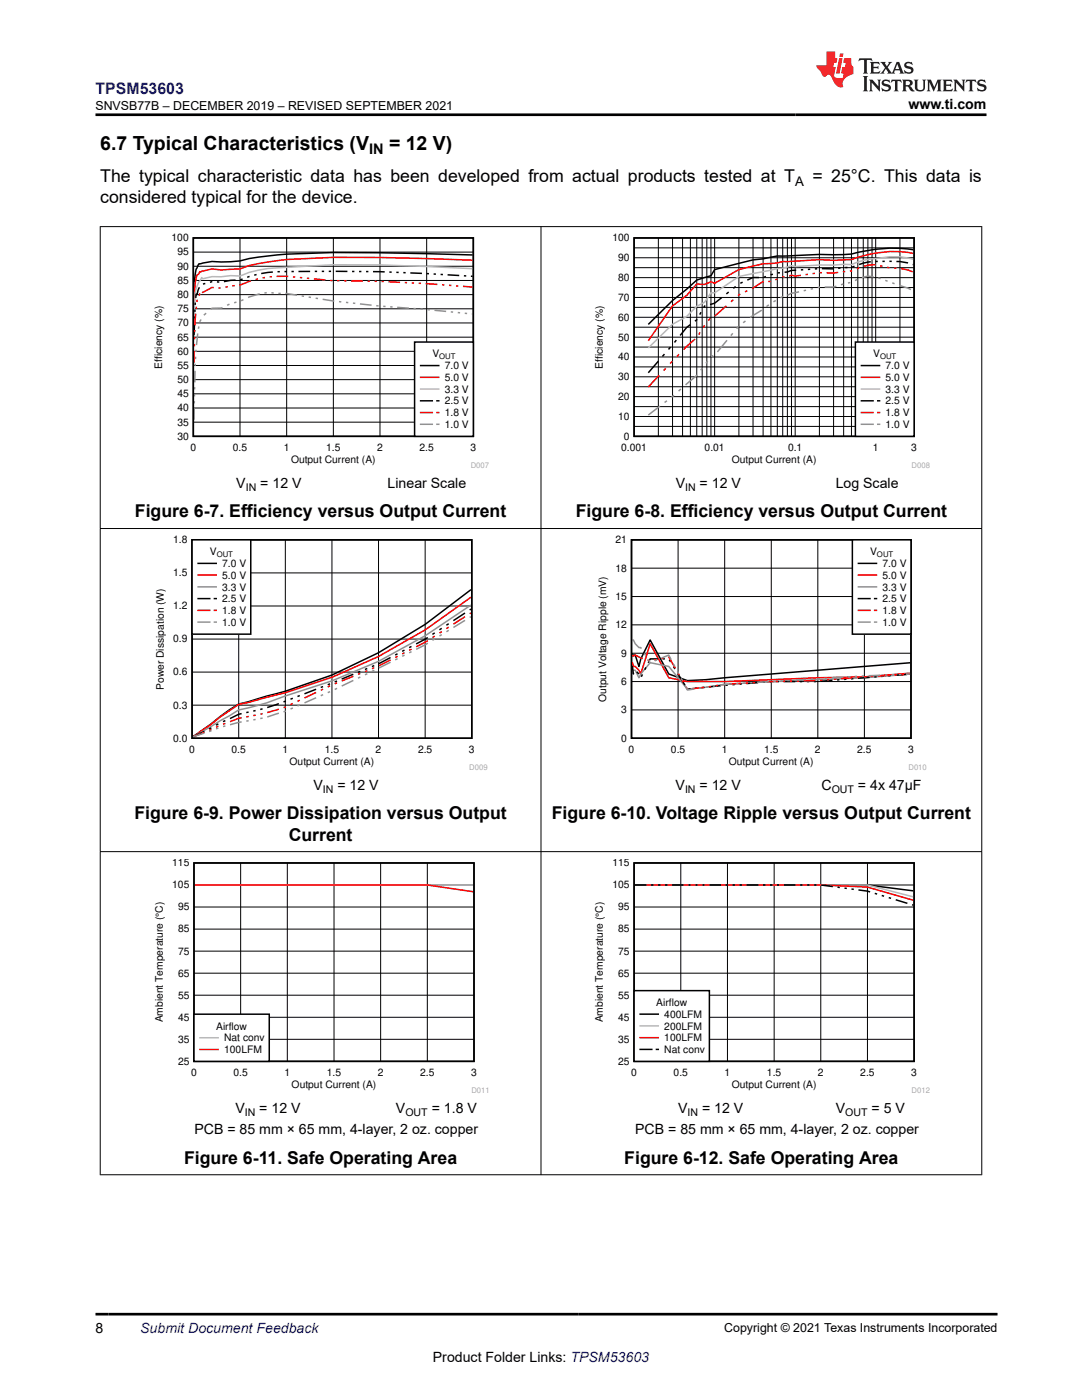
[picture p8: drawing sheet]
<svg xmlns="http://www.w3.org/2000/svg" width="216mm" height="279mm" viewBox="0 0 216 279" stroke-linecap="round" stroke-linejoin="round" font-family="sans-serif">
<g fill="none" stroke="#000" stroke-width=".3">
<path d="M38.6 47.5h55.8v39.6h-55.8zM39.8 57.4l-.3 .6-.2 .8-.2-.1v.8M41 56.6l-.5 .1M42.4 56.2l-.5 .1M43.3 56.3h.5M47 55.9l-2.3 .3M48.4 55.7l-.5 .2M49.8 55.2l-.5 .1M51.2 54.8l-.5 .1M54.4 54.3l-2.3 .3M55.8 54.2h-.4M57.2 54.2h-.4"/>
<path d="M58.2 54.2h.4M61.9 54.2h-2.3M62.8 54.2h.5M64.2 54.2h.5M66.1 54.1l-.5 .1M67 54.1l2.3 .1M70.2 54.2h.5M71.6 54.2h.5M73 54.2h.5M74.4 54.2l2.4 .1M77.7 54.3h.5M79.1 54.4h.4"/>
<path d="M80.5 54.4h.4M81.9 54.5l2.3 .1M85.1 54.6h.5M86.5 54.7h.5M87.9 54.8h.5M89.3 54.8l2.3 .2M92.6 55l.4 .1M94 55.1h.3M94.3 50.9a485.5 485.5 0 0 0-37.1-.2l-1.9 .2a44.2 44.2 0 0 0-7.4 1.2l-3.7 .2a10.5 10.5 0 0 0-4.3 .4l-.2-.1-.4 .9a11.8 11.8 0 0 0-.6 5.3M38.8 64.6l-.1 2.3M38.9 63.2l-.1 .4M38.9 61.8v.4"/>
<path d="M39 60.4l-.1 .5"/>
</g>
<g fill="none" stroke="#000" stroke-width=".2">
<path d="M38.6 58.8h55.9M38.6 56h55.9M38.6 53.1h55.9M38.6 50.3h55.9M47.9 47.5v39.6M57.2 47.5v39.6M66.5 47.5v39.6M75.8 47.5v39.6M85.1 47.5v39.6M38.6 78.6h55.9M38.6 75.8h55.9M38.6 72.9h55.9"/>
<path d="M38.6 70.1h55.9M38.6 67.3h55.9M38.6 64.5h55.9M38.6 61.6h55.9M38.6 84.3h55.9M38.6 81.4h55.9"/>
</g>
<g fill="none" stroke="#f00" stroke-width=".3">
<path d="M39.4 59.9l-.1 .4M39.9 58.6l-.2 .4M42.6 57.4h-.3l-1.9 1v-.1M43.6 57.5h.4M45.4 57.2l-.4 .1M46.8 57l-.4 .1M50.1 56.1l-2.3 .8M51.5 55.6l-.5 .2M52.9 55.4l-.5 .1M54.3 55.2l-.5 .1M55.2 55.2h2.3M58.4 55.3h.5"/>
<path d="M59.8 55.4h.5M61.2 55.5l.5 .1M62.6 55.6l2.4 .3M65.9 56h.5M67.3 56h.4M68.7 56l.4 .1M70.1 56.1h2.3M73.3 56.1h.5M74.7 56.1h.5M76.1 56.2h.5M77.5 56.2l2.3 .1M80.8 56.4h.4"/>
<path d="M82.2 56.5h.4M83.5 56.5h.5M84.9 56.6l2.4 .2M88.2 56.8l.5 .1M89.6 56.9l.5 .1M91 57l.5 .1M92.4 57.1l1.9 .2M94.3 51.9l-18.5-.5h-9.3a78.2 78.2 0 0 0-14.9 1.2l-1.9 .4-1.8 .7-3.7 .2a5.8 5.8 0 0 0-4.1 .4l-.2-.1-.2 .4-.4 .3-.2 .6-.2 1-.2 4.3M38.7 70v2.4M38.8 68.6v.5M38.8 67.3v.4M38.9 65.9v.4"/>
<path d="M39.1 62.6l-.2 2.3M39.2 61.2l-.1 .5"/>
</g>
<path d="M94.3 53.6l-9.2-.4a208.3 208.3 0 0 0-31.6 .4l-3.8 .8-1.8 .7-1.9-.1-1.8 .2h-1.9l-1.9 .4-.2-.2-.7 1.3-.6 1.8-.2 7.3" fill="none" stroke="#b8b8b8" stroke-width=".3"/>
<g fill="none" stroke="#919191" stroke-width=".3">
<path d="M48.6 59.8l-.5 .2M51.8 58.6l-2.3 .8M53.2 58.4l-.4 .1M54.2 58.4l.4 .1M55.6 58.6h.4M56.9 58.6l2.4 .3M60.2 59.1h.5M61.6 59.3l.5 .1M63 59.5l.5 .1M64.4 59.7l2.3 .4M38.8 78.6v.5M38.8 77.3v.4"/>
<path d="M38.9 74v2.3M38.9 72.6v.5M39 71.2v.5M39.1 69.8v.5M39.5 66.5l-.3 2.4M39.7 65.2l-.1 .4M40.1 63.8l-.2 .4M41.1 62.5l-.4 .4M44.4 61.4l-2.1 .1-.2 .2M45.8 60.7l-.5 .2M47.2 60.3l-.5 .1M67.6 60.2h.5"/>
<path d="M69 60.3l.5 .1M70.4 60.5h.5M71.8 60.7l2.3 .2M75.1 61l.4 .1M76.5 61.1l.4 .1M77.9 61.2l.4 .1M79.3 61.3l2.3 .2M82.5 61.6h.5M83.9 61.7h.5M85.3 61.8h.5M86.7 61.9l2.3 .2M90 62.2l.4 .1"/>
<path d="M91.3 62.4h.5M92.7 62.5l.5 .1M94.1 62.7h.2M38.7 81.4v2.4M38.8 80v.5"/>
</g>
<path d="M82.7 68.3h11.7v18.8h-11.7z" fill-rule="evenodd" fill="#fff"/>
<g fill="none" stroke="#000" stroke-width=".3">
<path d="M126.5 47.5h55.9v39.6h-55.9zM144 59.4l-1.4 1.1-.9 .3M145.4 58.3l-.5 .4M146.8 57.2l-.5 .3M148.2 56.3l-.5 .2M151.4 55.4h-1.1l-1.2 .5M152.8 55.2l-.4 .1M154.2 54.7l-.4 .2M155.6 54.4l-.4 .1M158.9 53.9l-1 .1-1.3 .3M160.3 53.8l-.5 .1M161.7 53.7l-.5 .1"/>
<path d="M163.1 53.6l-.5 .1M164 53.6l2.3 .1M167.7 53.5h-.5M169.1 53.4h-.5M170.5 53.1l-.5 .2M173.8 52.2l-2.4 .6M175.1 52.2h-.4M176.5 52.2h-.4M177.5 52.2h.4M178.9 52.2l2.3 .3M182.1 52.8h.2M182.3 49.8a29.9 29.9 0 0 0-12.4 .9l-6.4 .1-6.4 .3a12.5 12.5 0 0 0-4.8 .6l-2 .2-7.7 1.9-.7 1.2-2.9 .9-4.8 4.1-4.8 4.7"/>
<path d="M82.7 68.3h11.7v18.8h-11.7zM83.9 73h3.7M83.9 80h2.4M87.2 80h.4M131.4 72.1l-2 2.3M132.6 70.7l-.4 .4M133.8 69.3l-.4 .4M135 67.9l-.4 .4M137.7 64.8l-.7 .5-1.3 1.6M139.1 63.7l-.4 .4M139.9 62.3l-.3 .5M140.7 61l-.3 .4"/>
</g>
<g fill="none" stroke="#f00" stroke-width=".3">
<path d="M146.3 59.8l-.4 .4M147.7 58.7l-.4 .3M149.1 58l-.4 .3M152.4 56.2l-2.3 1.4M153.8 56.2h-.5M155.2 55.7l-.5 .1M156.1 55.3h.5M159.8 54.9l-1.1 .2-.8-.2-.4 .2M161.2 54.7l-.5 .1M162.6 54.5l-.5 .1M163.5 54.4h.5M167.3 54.4h-2.4"/>
<path d="M168.6 54.2h-.4M170 54l-.4 .1M171.4 53.5l-.4 .1M174.7 52.8l-2.3 .3M175.6 53l.5 .1M177 53.3l.5 .1M178.4 53.5h.5M179.8 53.6l1.3 .3 1 .4M182.3 50.6a22.9 22.9 0 0 0-12.4 1.2l-3.6 .2-2.8-.2-7.3 .4-1.1 .3-2.8 .1-4.9 1.2-4.8 2.7-.7-.3-1.3 .6-1.6-.1-2 2.3-2.8 2-4.8 7M83.9 75.3h3.7M131.5 74.9l-2.1 2.3M132.8 73.5l-.4 .5"/>
<path d="M134.1 72.1l-.4 .5M135.5 70.7l-.5 .5M138.7 67.7l-2.3 2.1M139.7 66.3l-.3 .5M140.6 64.9l-.3 .5M141.7 63.5l-.4 .5M144.9 61l-2.3 2.1M83.9 82.3h2.4M87.2 82.3h.4"/>
</g>
<path d="M182.3 51.7a16.3 16.3 0 0 0-8.3 0 14.2 14.2 0 0 0-4.1 1.1l-6.4 .1-4.8 .3-.8-.2-1.7 .5-1.1 .1-7.7 1.6-4.8 3.2h-.7l-1.3 1.9-1.6 .8-2 2.1-2.8 1.5-4.8 4.7M83.9 77.6h3.7" fill="none" stroke="#b8b8b8" stroke-width=".3"/>
<g fill="none" stroke="#919191" stroke-width=".3">
<path d="M154.8 60l-.5 .2M156.2 59.2l-.5 .2M159.4 58.2l-1.5 .3-.8 .4M160.8 57.9l-.4 .1M162.2 57.6l-.4 .1M163.6 57.3l-.4 .1M166.9 57.1l-.6 .2h-1.7M168.3 56.7l-.5 .1M169.7 56.4l-.5 .1M171.1 55.8l-.5 .2M174.3 55.2a3.1 3.1 0 0 0-2.3 .2M175.2 55.4l.5 .2"/>
<path d="M176.6 55.9l.5 .2M178 56.5l.5 .1M179.4 57l2.4 .8M133.1 80l-.5 .3M134.5 78.9l-.5 .4M135.9 77.6l-.5 .5M139.1 74.8l-2.3 2M140.2 73.4l-.4 .5M141.2 72l-.3 .5M142.3 71l-.4 .1M145.1 67.9l-2 2.3M146.2 66.5l-.4 .5"/>
<path d="M147.4 65.1l-.4 .5M148.7 64.1l-.4 .3M152 61.9l-2.3 1.5M153.4 60.8l-.5 .4M83.9 84.7h2.4M87.2 84.7h.4M131.7 81l-2.3 1.8"/>
</g>
<g fill="none" stroke="#000" stroke-width=".2">
<path d="M126.5 59.4h55.9M126.5 57.4h55.9M126.5 55.4h55.9M126.5 53.4h55.9M126.5 51.4h55.9M126.5 49.5h55.9M131.4 47.5v39.6M134.2 47.5v39.6M136.2 47.5v39.6M137.8 47.5v39.6M139 47.5v39.6M140.1 47.5v39.6"/>
<path d="M141 47.5v39.6M141.9 47.5v39.6M142.6 47.5v39.6M147.4 47.5v39.6M150.3 47.5v39.6M152.3 47.5v39.6M153.8 47.5v39.6M155.1 47.5v39.6M156.2 47.5v39.6M157.1 47.5v39.6M157.9 47.5v39.6M158.7 47.5v39.6"/>
<path d="M163.5 47.5v39.6M166.3 47.5v39.6M168.3 47.5v39.6M169.9 47.5v39.6M171.2 47.5v39.6M172.3 47.5v39.6M173.2 47.5v39.6M174 47.5v39.6M174.7 47.5v39.6M179.6 47.5v39.6M126.5 79.2h55.9M126.5 77.2h55.9"/>
<path d="M126.5 75.2h55.9M126.5 73.2h55.9M126.5 71.2h55.9M126.5 69.3h55.9M126.5 67.3h55.9M126.5 65.3h55.9M126.5 63.3h55.9M126.5 61.3h55.9M126.5 85.1h55.9M126.5 83.1h55.9M126.5 81.1h55.9"/>
</g>
<path d="M170.7 68.3h11.7v18.8h-11.7z" fill-rule="evenodd" fill="#fff"/>
<g fill="none" stroke="#000" stroke-width=".3">
<path d="M170.7 68.3h11.7v18.8h-11.7zM171.9 73h3.6M171.9 80h2.3M175.1 80h.4M38.3 107.7h55.8v39.6h-55.8zM94 117.7l-9.2 6.9-9.3 5.7-9.3 4.4-9.3 3.3-9.3 2.5-1.8 1.2-3.7 2.8-3.6 2.5M57 139.9l-.4 .2M58.4 139.4l-.4 .1M59.8 138.8l-.4 .2M63.1 137.6l-2.4 .9M64.5 137l-.5 .2M65.9 136.5l-.5 .2"/>
<path d="M67.2 135.9l-.4 .2M70.5 134.6l-2.3 .9M71.9 134l-.5 .2M73.3 133.4l-.5 .2M74.7 132.8l-.5 .2M77.9 131.2l-2.3 1.2M79.3 130.5l-.4 .2M80.7 129.7l-.5 .3M82.1 129l-.5 .3M85.4 127.2l-2.4 1.3M86.7 126.3l-.4 .3M88.1 125.4l-.4 .3"/>
<path d="M89.5 124.5l-.4 .3M92.8 122.3l-2.3 1.6M94 121.6l-.3 .1M40.8 146l-2.3 1.1M42.2 145.3l-.5 .2M43.6 144.5l-.5 .2M45 143.8l-.5 .2M48.2 142.4l-.6 .1-1.7 .9M49.6 142.1l-.5 .1M51 141.8l-.5 .1M52.4 141.5l-.5 .1M55.6 140.4l-2.3 .8"/>
</g>
<g fill="none" stroke="#f00" stroke-width=".3">
<path d="M171.9 75.3h3.6M171.9 82.3h2.3M175.1 82.3h.4M94 119.2a105.6 105.6 0 0 1-37.1 19.1l-9.3 2.3-9.1 6.5M59.8 139.7l-.4 .3M63.1 138.2l-2.3 1.1M64.5 137.5l-.5 .3M65.9 136.9l-.5 .2M67.3 136.3l-.5 .2M70.5 135l-2.3 .9M71.9 134.4l-.5 .2M73.3 133.8l-.5 .2"/>
<path d="M74.7 133.3l-.5 .1M77.9 131.7l-2.3 1.2M79.3 131l-.4 .2M80.7 130.3l-.4 .2M82.1 129.6l-.4 .2M85.4 127.8l-2.4 1.3M86.8 126.9l-.5 .3M88.1 126.1l-.4 .2M89.5 125.2l-.4 .3M92.8 123.1l-2.3 1.5M94 122.3l-.3 .2M40.8 146.1l-2.3 1"/>
<path d="M42.2 145.6l-.5 .2M43.6 144.9l-.5 .2M45 144.4l-.5 .1M48.2 143.2l-2.3 .8M49.6 143l-.5 .1M51 142.7l-.5 .1M52.4 142.4l-.5 .1M55.6 141.5l-2.3 .7M57 141.1l-.4 .1M58.4 140.4l-.4 .2"/>
</g>
<path d="M171.9 77.6h3.6" fill="none" stroke="#b8b8b8" stroke-width=".3"/>
<g fill="none" stroke="#919191" stroke-width=".3">
<path d="M171.9 84.7h2.3M175.1 84.7h.4M63.1 139.3l-2.3 1M64.5 138.6l-.5 .2M65.9 138l-.5 .2M67.3 137.4l-.5 .2M70.5 135.8l-2.3 1.1M71.9 135.1l-.5 .2M73.3 134.4l-.5 .3M74.7 133.8l-.5 .2M77.9 132.2l-2.3 1.1M79.3 131.5l-.4 .2"/>
<path d="M80.7 130.7l-.4 .3M82.1 130l-.4 .3M85.4 128.4l-2.4 1.2M86.8 127.5l-.5 .3M88.1 126.6l-.4 .3M89.5 125.8l-.4 .3M92.8 123.8l-2.3 1.4M94 120.7a108.4 108.4 0 0 1-37.1 18.2 44.7 44.7 0 0 1-9.3 2.8l-9.1 5.4 2.3-.8M94 123.1l-.3 .1M42.2 145.8l-.5 .2M43.6 145.3l-.5 .2M45 144.9l-.5 .1"/>
<path d="M48.2 144.1l-2.3 .5M49.6 143.8l-.5 .1M51 143.6l-.5 .1M52.4 143.3l-.5 .1M55.6 142.3l-2.3 .8M57 141.9l-.4 .2M58.4 141.3l-.4 .2M59.8 140.7l-.4 .2"/>
</g>
<path d="M38.3 114.3h55.8M47.6 107.7v39.6M56.9 107.7v39.6M66.2 107.7v39.6M75.5 107.7v39.6M84.8 107.7v39.6M38.3 134.1h55.8M38.3 127.5h55.8M38.3 120.9h55.8M38.3 140.7h55.8" fill="none" stroke="#000" stroke-width=".2"/>
<path d="M38.3 107.7h11.7v18.9h-11.7z" fill-rule="evenodd" fill="#fff"/>
<g fill="none" stroke="#000" stroke-width=".3">
<path d="M38.3 107.7h11.7v18.9h-11.7zM39.5 112.4h3.6M39.5 119.5h2.4M42.8 119.5h.3M126 107.7h55.8v39.6h-55.8zM126.1 130.4l.1 .3h.6l.7 2.3 .4-1.5 1.8-3.8 3.7 6.8 3.8 1.3 3.7-.2 40.7-3.3M126.1 133.7l.1-.7 .2 1.5v-.1M127.1 134.1l.4 .4M128.2 134.6l-.2 .5M128.9 133.2l-.2 .5M131.3 131.5h-1.6l-.4 .8M132.2 131.5h.5"/>
<path d="M133.5 131.7l.3 .4M134.4 133.1l.3 .4M135.3 134.4l1.4 2.4M137.8 137.5h-.5M139.2 137.3l-.5 .1M140.6 137.2h-.5M143.8 136.8l-2.3 .3M145.2 136.7l-.4 .1M146.6 136.6h-.5M148 136.5h-.5M151.3 136.2l-2.4 .2M152.6 136.1l-.4 .1"/>
<path d="M154 136h-.4M155 136h.4M156.4 136h2.3M159.6 136h.5M161 136h.5M162.4 136h.5M166.1 135.8l-2.3 .2M167.5 135.7h-.5M168.9 135.6h-.5M170.3 135.4l-.5 .1M173.5 135.2l-2.3 .2M174.9 135.1h-.4"/>
<path d="M176.3 135h-.5M177.7 134.8l-.5 .1M180.9 134.6l-2.3 .2"/>
</g>
<g fill="none" stroke="#f00" stroke-width=".3">
<path d="M39.5 114.8h3.6M39.5 121.8h2.4M42.8 121.8h.3M126.1 132.6l.1-.3 .2 .7h.4l.7 .8 .4 .7 1.8-6 3.7 6.8 3.8 .7h7.4l18.6-.7 9.3-.2 9.1-.8M126.1 131l.1-.3 .2 .2 .4-.2 1.5 .7M129.2 131.7l.5 .1M131 131.6l-.4 .1M132.4 131.3l-.4 .1M133.4 131.1l1.4 2.3M135.3 134.3l.3 .5M136.1 135.7l.3 .5M136.9 137.1l.3 .4"/>
<path d="M140.4 137.2l-2.3 .2M141.8 137l-.4 .1M143.2 136.8l-.4 .1M144.6 136.6h-.5M147.9 136.4l-2.4 .1M149.2 136.3h-.4M150.6 136.2h-.4M152 136.1l-.4 .1M155.3 136l-2.3 .1M156.7 136h-.5M158.1 135.9h-.5M159.5 135.9h-.5"/>
<path d="M162.7 135.8l-2.3 .1M164.1 135.8h-.5M165.5 135.6l-.5 .1M166.9 135.5l-.5 .1M170.1 135.3l-2.3 .2M171.5 135.2h-.4M172.9 135.1h-.5M174.3 135h-.5M177.6 134.8l-2.4 .1M178.9 134.7h-.4M180.3 134.6h-.4M181.6 134.5l-.3 .1"/>
</g>
<g fill="none" stroke="#919191" stroke-width=".3">
<path d="M39.5 117.1h3.6M39.5 124.2h2.4M42.8 124.2h.3M126.1 134.4l.1-.6h.6l.7 1.5 .4-.8 1.8-2.2 3.7 .7 3.8 4.5 7.4-.9 9.3-.6 18.6-.7 9.1-.8-.8 .1M126.1 127.7h.3l.4 .8 .7 .7h.4l.1 .2M128.6 130.4l.3 .4M129.4 131.8l.3 .4M131.1 131.7l-.5 .2M132 131.3l1.4-.6 .5 1M134.4 132.6l.3 .5M135.2 134l.2 .4M135.9 135.4l.3 .4"/>
<path d="M136.7 136.8l.5 .9 1.3-.2M139.9 137.3l-.4 .1M141.3 137.1h-.4M142.7 136.9h-.4M146 136.5l-2.4 .2M147.4 136.4h-.5M148.8 136.3l-.5 .1M150.1 136.2l-.4 .1M153.4 136.1l-2.3 .1M154.8 136h-.5M156.2 135.9h-.5M157.6 135.8h-.5"/>
<path d="M160.8 135.6l-2.3 .1M162.2 135.5h-.5M163.6 135.4l-.5 .1M165 135.3l-.5 .1M168.2 135.1l-2.3 .2M169.6 135.1h-.4M171 135h-.4M172.4 134.9h-.5M175.7 134.8l-2.4 .1M177.1 134.7h-.5M178.4 134.6l-.4 .1M179.8 134.6h-.4"/>
</g>
<path d="M126 119.1h55.8M126 113.4h55.8M135.3 107.7v39.6M144.6 107.7v39.6M153.9 107.7v39.6M163.2 107.7v39.6M172.5 107.7v39.6M126 136h55.8M126 130.4h55.8M126 124.7h55.8M126 141.7h55.8" fill="none" stroke="#000" stroke-width=".2"/>
<path d="M170.1 107.7h11.7v18.9h-11.7z" fill-rule="evenodd" fill="#fff"/>
<path d="M170.1 107.7h11.7v18.9h-11.7zM171.3 112.4h3.6M171.3 119.5h2.3M174.5 119.5h.4M38.7 172.2h55.9v39.6h-55.9z" fill="none" stroke="#000" stroke-width=".3"/>
<path d="M171.3 114.8h3.6M171.3 121.8h2.3M174.5 121.8h.4M38.8 176.6h46.5l9.1 1.4" fill="none" stroke="#f00" stroke-width=".3"/>
<path d="M171.3 117.1h3.6M171.3 124.2h2.3M174.5 124.2h.4" fill="none" stroke="#919191" stroke-width=".3"/>
<g fill="none" stroke="#000" stroke-width=".2">
<path d="M38.7 176.6h55.9M48 172.2v39.6M57.3 172.2v39.6M66.6 172.2v39.6M76 172.2v39.6M85.3 172.2v39.6M38.7 198.6h55.9M38.7 194.2h55.9M38.7 189.8h55.9M38.7 185.4h55.9M38.7 181h55.9M38.7 207.4h55.9"/>
<path d="M38.7 203h55.9"/>
</g>
<path d="M38.8 176.6h55.6" fill="none" stroke="#b8b8b8" stroke-width=".3"/>
<path d="M38.7 202.4h15v9.4h-15z" fill-rule="evenodd" fill="#fff"/>
<g fill="none" stroke="#000" stroke-width=".3">
<path d="M126.5 172.2h55.9v39.6h-55.9zM129 176.6h-2.3h46.4l9.2 1.2M129.9 176.6h.5M131.3 176.6h.5M132.7 176.6h.5M134.1 176.6h2.3M137.4 176.6h.4M138.8 176.6h.4M140.2 176.6h.4M141.5 176.6h2.4M144.8 176.6h.5M146.2 176.6h.5"/>
<path d="M147.6 176.6h.5M149 176.6h2.3M152.2 176.6h.5M153.6 176.6h.5M155 176.6h.5M156.4 176.6h2.3M159.7 176.6h.4M161.1 176.6h.4M162.5 176.6h.4M163.9 176.6l2.3 .3M167.1 177.1h.5M168.5 177.2l.5 .1"/>
<path d="M169.9 177.4l.5 .1M171.3 177.6l2.3 .4M174.6 178.3l.4 .1M175.9 178.7l.5 .2M177.3 179.1l.5 .2M178.7 179.6l2.4 .7M182 180.6h.3M38.7 202.4h15v9.4h-15z"/>
</g>
<path d="M126.7 176.6h46.4l9.2 2.4M39.9 207.1h3.6" fill="none" stroke="#b8b8b8" stroke-width=".3"/>
<path d="M126.7 176.6h37.1l9.3 .4 9.2 2.7M39.9 209.4h3.6" fill="none" stroke="#f00" stroke-width=".3"/>
<g fill="none" stroke="#000" stroke-width=".2">
<path d="M126.5 176.6h55.9M135.8 172.2v39.6M145.2 172.2v39.6M154.5 172.2v39.6M163.8 172.2v39.6M173.1 172.2v39.6M126.5 198.6h55.9M126.5 194.2h55.9M126.5 189.8h55.9M126.5 185.4h55.9M126.5 181h55.9M126.5 207.4h55.9"/>
<path d="M126.5 203h55.9"/>
</g>
<path d="M126.5 197.7h15.1v14.1h-15.1z" fill-rule="evenodd" fill="#fff"/>
<path d="M126.5 197.7h15.1v14.1h-15.1zM127.7 202.4h3.7M127.7 209.4h2.4M131 209.4h.4" fill="none" stroke="#000" stroke-width=".3"/>
<path d="M127.7 204.7h3.7" fill="none" stroke="#b8b8b8" stroke-width=".3"/>
<path d="M127.7 207.1h3.7" fill="none" stroke="#f00" stroke-width=".3"/>
<path d="M19.9 45.2h176.1M20 45.2v189.3M107.9 45.2v189.3M195.9 45.2v189.3M19.9 105.5h176.1M19.9 170h176.1M19.9 234.4h176.1" fill="none" stroke="#000" stroke-width=".2"/>
<path d="M171.5 11.6l-.2 .6 .5-.2h.6v.1v2.2l-.2 .4h1l-.2-.4v-2.2v-.1h.5l.5 .2-.1-.6zM173.6 12.4l.2 .3v1.6l-.2 .4h1.9l.1-.6a1.08 1.08 0 0 1-1.3 .2v-.7h.6l.4 .2v-.7l-.4 .2h-.6v-.5l.2-.2a1 1 0 0 1 1 .3l-.1-.5zM175.7 12.4l.9 1.1-1 1.2h.9l-.2-.2 .5-.8 .4 .8-.2 .2h1.6l-.2-.2 .2-.5h.9l.1 .5-.1 .2h.9l-.2-.4-.8-1.9h-.5l-.9 2.1-.9-1.1 .9-1h-.8l.2 .2-.4 .6-.4-.6 .2-.2zM179 12.8l.4 1h-.7zM180.7 12.5a.65 .65 0 0 0-.2 .7 .65 .65 0 0 0 .6 .5l.6 .1 .1 .3a.79 .79 0 0 1-.7 .4 .79 .79 0 0 1-.7-.5l.1 .7 .2-.1a.93 .93 0 0 0 1.1 0 .93 .93 0 0 0 .4-.9 1.46 1.46 0 0 0-1.2-.6l-.1-.3a1.09 1.09 0 0 1 1.2 .2l-.2-.6-.1 .1-.5-.2zM172.2 15.2l.2 .4v2.2l-.2 .4h1l-.2-.4v-2.2l.2-.4zM173.4 15.9l.2 .4v1.5l-.2 .4h.8l-.3-.4 .1-1.3 1.6 1.8v-2l.2-.4h-.7l.1 .2 .1 1.1-1.2-1.3zM176.2 16a.65 .65 0 0 0-.2 .8 .65 .65 0 0 0 .6 .4l.6 .2 .1 .2a.79 .79 0 0 1-.7 .4 .79 .79 0 0 1-.7-.5l.1 .7 .2-.1a.93 .93 0 0 0 1.1 .1 .93 .93 0 0 0 .4-1 1.46 1.46 0 0 0-1.2-.5l-.1-.4a1.09 1.09 0 0 1 1.2 .2l-.1-.6-.2 .1-.5-.1zM177.9 15.9l-.1 .6a.63 .63 0 0 1 .8-.3v1.6l-.3 .4h1l-.2-.4v-1.6a.66 .66 0 0 1 .8 .3l-.1-.6zM180 15.9l.2 .4v1.5l-.2 .4h1l-.2-.2-.1-.7h.5l.1 .2a.79 .79 0 0 0 1.2 .6l-1-.9a.61 .61 0 0 0 .6-.6 .61 .61 0 0 0-.5-.7zM180.8 16.2h.1a.47 .47 0 0 1 .5 .1 .47 .47 0 0 1 .1 .5l-.1 .1-.7 .1zM182.3 15.9l.2 .2a2.27 2.27 0 0 0 .4 2 1.04 1.04 0 0 0 1.7-.7v-1.3l.2-.2h-.8l.2 .4v1.1a.6 .6 0 0 1-.6 .6 .6 .6 0 0 1-.6-.6v-1.1l.3-.4zM184.9 15.9l.2 .4v1.5l-.2 .4h.8l-.3-.4v-1.4l.9 1.9 .9-1.9v1.4l-.3 .4h1l-.2-.4v-1.5l.2-.4h-.8l-.7 1.5-.6-1.5zM188.1 15.9l.2 .4v1.5l-.2 .4h1.9l.1-.6a1.09 1.09 0 0 1-1.3 .2v-.7h.6l.4 .2v-.6l-.4 .2h-.6v-.6l.2-.1a1.01 1.01 0 0 1 1 .3l-.1-.6zM190.2 15.9l.3 .4v1.5l-.3 .4h.8l-.2-.4v-1.3l1.6 1.8v-2l.2-.4h-.7l.2 .2v1.1l-1.2-1.3zM192.8 15.9l-.1 .6a.63 .63 0 0 1 .8-.3v1.6l-.3 .4h1l-.2-.4v-1.6a.66 .66 0 0 1 .8 .3l-.1-.6zM195.2 16a.65 .65 0 0 0-.2 .8 .65 .65 0 0 0 .6 .4l.6 .2 .2 .2a.79 .79 0 0 1-.7 .4 .79 .79 0 0 1-.7-.5l.1 .7 .2-.1a.93 .93 0 0 0 1 .1 .93 .93 0 0 0 .5-1 1.46 1.46 0 0 0-1.3-.5v-.4a1.09 1.09 0 0 1 1.2 .2l-.2-.6-.2 .1-.5-.1z" fill="#231f20"/>
<path d="M164.9 10.3v2.7h-2l.1 .4 .8 1a.95 .95 0 0 0 1 .9 .59 .59 0 0 1 .5-.4 .59 .59 0 0 1 .5 .3l.4 .8a1.59 1.59 0 0 0 2.1 1.4 1.61 1.61 0 0 1 1-2.3l1-.3-.1-1.5a1.59 1.59 0 0 1-.3-1.7h-1.5l-.2 .9h.6l-.2 .9h-.5l-.2 .9v.3l.4 .1-.1 .9h-.7a.73 .73 0 0 1-1-.7l.3-1.5h-.5l.1-.9h.5l.2-.9h-.5v-1.3zM167.4 11.6l-.6 3.1h.7l.6-3.1zM167.6 10.7l-.1 .6h.7l.1-.6z" fill="#ed1c24"/>
<path d="M19 22.9h177.8M19 262.3h180" fill="none" stroke="#000" stroke-width=".53"/>
<g font-size="3.9">
<text x="20" y="29.9">6.7 Typical Characteristics (V</text>
<text x="77.6" y="29.9">= 12 V)</text>
</g>
<g font-size="3.5">
<text x="20" y="36.4">The typical characteristic data has been developed from actual products tested at T</text>
<text x="20" y="40.6">considered typical for the device.</text>
<text x="162.1" y="36.4">= 25°C. This data is</text>
<text x="26.9" y="103.3">Figure 6-7. Efficiency versus Output Current</text>
<text x="114.9" y="103.3">Figure 6-8. Efficiency versus Output Current</text>
<text x="26.8" y="163.5">Figure 6-9. Power Dissipation versus Output</text>
<text x="57.6" y="167.7">Current</text>
<text x="110.1" y="163.5">Figure 6-10. Voltage Ripple versus Output Current</text>
<text x="36.7" y="232.2">Figure 6-11. Safe Operating Area</text>
<text x="124.6" y="232.2">Figure 6-12. Safe Operating Area</text>
</g>
<text font-size="3.2" fill="#00f" x="19" y="18.7">TPSM53603</text>
<text font-size="2.9" x="73.6" y="30.7">IN</text>
<g font-size="2.8">
<text x="181.3" y="21.8">www.ti.com</text>
<text x="47.2" y="97.4">V</text>
<text x="51.9" y="97.4">= 12 V</text>
<text x="77.3" y="97.4">Linear Scale</text>
<text x="134.8" y="97.4">V</text>
<text x="139.6" y="97.4">= 12 V</text>
<text x="166.8" y="97.4">Log Scale</text>
<text x="62.5" y="157.7">V</text>
<text x="67.3" y="157.7">= 12 V</text>
<text x="134.8" y="157.7">V</text>
<text x="139.6" y="157.7">= 12 V</text>
<text x="163.9" y="157.7">C</text>
<text x="171.2" y="157.7">= 4x 47µF</text>
<text x="38.8" y="226.4">PCB = 85 mm × 65 mm, 4-layer, 2 oz. copper</text>
<text x="47" y="222.1">V</text>
<text x="51.7" y="222.1">= 12 V</text>
<text x="79" y="222.1">V</text>
<text x="86.1" y="222.1">= 1.8 V</text>
<text x="126.7" y="226.4">PCB = 85 mm × 65 mm, 4-layer, 2 oz. copper</text>
<text x="135.3" y="222.1">V</text>
<text x="140.1" y="222.1">= 12 V</text>
<text x="166.8" y="222.1">V</text>
<text x="173.9" y="222.1">= 5 V</text>
<text x="19" y="266.1">8</text>
<text x="86.4" y="271.7">Product Folder Links: TPSM53603</text>
</g>
<text font-size="2.8" fill="#00f" x="28" y="266.1">Submit Document Feedback</text>
<text font-size="2.6" x="158.6" y="37.1">A</text>
<g font-size="2.5">
<text x="19" y="21.9">SNVSB77B – DECEMBER 2019 – REVISED SEPTEMBER 2021</text>
<text x="144.5" y="265.8">Copyright © 2021 Texas Instruments Incorporated</text>
</g>
<g font-size="2.1">
<text x="34.2" y="48.2">100</text>
<text x="35.4" y="53.8">90</text>
<text x="35.4" y="51">95</text>
<text x="122.2" y="48.2">100</text>
<text x="123.3" y="52.1">90</text>
<text x="35.4" y="59.5">80</text>
<text x="35.4" y="56.6">85</text>
<text x="123.3" y="56.1">80</text>
<text x="35.4" y="65.1">70</text>
<text x="35.4" y="62.3">75</text>
<text x="123.3" y="64">60</text>
<text x="123.3" y="60">70</text>
<text x="35.4" y="70.8">60</text>
<text x="35.4" y="68">65</text>
<text x="86.3" y="71.3">V</text>
<text x="123.3" y="71.9">40</text>
<text x="123.3" y="68">50</text>
<text x="174.2" y="71.3">V</text>
<text x="32.4" y="73.6" transform="rotate(-90 32.4 73.6)">Efficiency (%)</text>
<text x="35.4" y="76.4">50</text>
<text x="35.4" y="73.6">55</text>
<text x="88.8" y="73.7">7.0 V</text>
<text x="88.8" y="76">5.0 V</text>
<text x="120.3" y="73.6" transform="rotate(-90 120.3 73.6)">Efficiency (%)</text>
<text x="123.3" y="75.9">30</text>
<text x="176.7" y="73.7">7.0 V</text>
<text x="176.7" y="76">5.0 V</text>
<text x="35.4" y="82.1">40</text>
<text x="35.4" y="79.3">45</text>
<text x="88.8" y="78.4">3.3 V</text>
<text x="88.8" y="80.7">2.5 V</text>
<text x="88.8" y="83.1">1.8 V</text>
<text x="123.3" y="83.8">10</text>
<text x="123.3" y="79.8">20</text>
<text x="176.7" y="78.4">3.3 V</text>
<text x="176.7" y="80.7">2.5 V</text>
<text x="176.7" y="83.1">1.8 V</text>
<text x="35.4" y="84.9">35</text>
<text x="35.4" y="87.8">30</text>
<text x="88.8" y="85.4">1.0 V</text>
<text x="124.5" y="87.8">0</text>
<text x="176.7" y="85.4">1.0 V</text>
<text x="38" y="90.1">0</text>
<text x="46.5" y="90.1">0.5</text>
<text x="56.6" y="90.1">1</text>
<text x="58.1" y="92.5">Output Current (A)</text>
<text x="65.1" y="90.1">1.5</text>
<text x="75.2" y="90.1">2</text>
<text x="83.7" y="90.1">2.5</text>
<text x="93.9" y="90.1">3</text>
<text x="124" y="90.1">0.001</text>
<text x="140.6" y="90.1">0.01</text>
<text x="146" y="92.5">Output Current (A)</text>
<text x="157.2" y="90.1">0.1</text>
<text x="174.2" y="90.1">1</text>
<text x="181.8" y="90.1">3</text>
<text x="49" y="98">IN</text>
<text x="136.7" y="98">IN</text>
<text x="34.6" y="108.4">1.8</text>
<text x="41.9" y="110.8">V</text>
<text x="44.3" y="113.2">7.0 V</text>
<text x="122.8" y="108.4">21</text>
<text x="173.6" y="110.8">V</text>
<text x="176.1" y="113.2">7.0 V</text>
<text x="34.6" y="115">1.5</text>
<text x="44.3" y="115.5">5.0 V</text>
<text x="44.3" y="117.9">3.3 V</text>
<text x="122.8" y="119.7">15</text>
<text x="122.8" y="114.1">18</text>
<text x="176.1" y="115.5">5.0 V</text>
<text x="176.1" y="117.9">3.3 V</text>
<text x="34.6" y="121.6">1.2</text>
<text x="44.3" y="120.2">2.5 V</text>
<text x="44.3" y="122.5">1.8 V</text>
<text x="44.3" y="124.9">1.0 V</text>
<text x="122.8" y="125.4">12</text>
<text x="176.1" y="120.2">2.5 V</text>
<text x="176.1" y="122.5">1.8 V</text>
<text x="176.1" y="124.9">1.0 V</text>
<text x="34.6" y="128.2">0.9</text>
<text x="124" y="131">9</text>
<text x="32.7" y="137.7" transform="rotate(-90 32.7 137.7)">Power Dissipation (W)</text>
<text x="34.6" y="134.8">0.6</text>
<text x="124" y="136.7">6</text>
<text x="34.6" y="141.4">0.3</text>
<text x="120.9" y="140.1" transform="rotate(-90 120.9 140.1)">Output Voltage Ripple (mV)</text>
<text x="124" y="142.4">3</text>
<text x="34.6" y="148">0.0</text>
<text x="124" y="148">0</text>
<text x="37.8" y="150.4">0</text>
<text x="46.2" y="150.4">0.5</text>
<text x="56.4" y="150.4">1</text>
<text x="57.8" y="152.7">Output Current (A)</text>
<text x="64.8" y="150.4">1.5</text>
<text x="75" y="150.4">2</text>
<text x="83.4" y="150.4">2.5</text>
<text x="93.6" y="150.4">3</text>
<text x="125.4" y="150.4">0</text>
<text x="133.9" y="150.4">0.5</text>
<text x="144" y="150.4">1</text>
<text x="145.4" y="152.7">Output Current (A)</text>
<text x="152.5" y="150.4">1.5</text>
<text x="162.6" y="150.4">2</text>
<text x="171.1" y="150.4">2.5</text>
<text x="181.2" y="150.4">3</text>
<text x="64.4" y="158.2">IN</text>
<text x="136.7" y="158.2">IN</text>
<text x="165.9" y="158.2">OUT</text>
<text x="34.4" y="172.9">115</text>
<text x="122.2" y="172.9">115</text>
<text x="34.4" y="177.3">105</text>
<text x="122.2" y="177.3">105</text>
<text x="35.5" y="181.7">95</text>
<text x="123.3" y="181.7">95</text>
<text x="35.5" y="190.5">75</text>
<text x="35.5" y="186.1">85</text>
<text x="123.3" y="190.5">75</text>
<text x="123.3" y="186.1">85</text>
<text x="35.5" y="194.9">65</text>
<text x="123.3" y="194.9">65</text>
<text x="35.5" y="203.7">45</text>
<text x="35.5" y="199.3">55</text>
<text x="123.3" y="203.7">45</text>
<text x="123.3" y="199.3">55</text>
<text x="131" y="200.8">Airflow</text>
<text x="132.6" y="203.1">400LFM</text>
<text x="32.5" y="204.1" transform="rotate(-90 32.5 204.1)">Ambient Temperature (°C)</text>
<text x="35.5" y="208.1">35</text>
<text x="43.1" y="205.5">Airflow</text>
<text x="44.7" y="207.8">Nat conv</text>
<text x="120.3" y="204.1" transform="rotate(-90 120.3 204.1)">Ambient Temperature (°C)</text>
<text x="123.3" y="208.1">35</text>
<text x="132.6" y="205.5">200LFM</text>
<text x="132.6" y="207.8">100LFM</text>
<text x="35.5" y="212.5">25</text>
<text x="38.1" y="214.8">0</text>
<text x="44.7" y="210.2">100LFM</text>
<text x="46.6" y="214.8">0.5</text>
<text x="56.8" y="214.8">1</text>
<text x="65.2" y="214.8">1.5</text>
<text x="75.4" y="214.8">2</text>
<text x="83.8" y="214.8">2.5</text>
<text x="94" y="214.8">3</text>
<text x="123.3" y="212.5">25</text>
<text x="126" y="214.8">0</text>
<text x="132.6" y="210.2">Nat conv</text>
<text x="134.4" y="214.8">0.5</text>
<text x="144.6" y="214.8">1</text>
<text x="153" y="214.8">1.5</text>
<text x="163.2" y="214.8">2</text>
<text x="171.7" y="214.8">2.5</text>
<text x="181.8" y="214.8">3</text>
<text x="58.2" y="217.2">Output Current (A)</text>
<text x="146" y="217.2">Output Current (A)</text>
<text x="48.8" y="222.7">IN</text>
<text x="80.9" y="222.7">OUT</text>
<text x="137.2" y="222.7">IN</text>
<text x="168.7" y="222.7">OUT</text>
</g>
<g font-size="1.5">
<text x="87.6" y="71.7">OUT</text>
<text x="175.6" y="71.7">OUT</text>
<text x="43.2" y="111.2">OUT</text>
<text x="175" y="111.2">OUT</text>
</g>
<g font-size="1.5" fill="#a8a8a8">
<text x="93.9" y="93.3">D007</text>
<text x="181.9" y="93.3">D008</text>
<text x="93.6" y="153.6">D009</text>
<text x="181.3" y="153.6">D010</text>
<text x="94.1" y="218.1">D011</text>
<text x="181.9" y="218.1">D012</text>
</g>
</svg>
